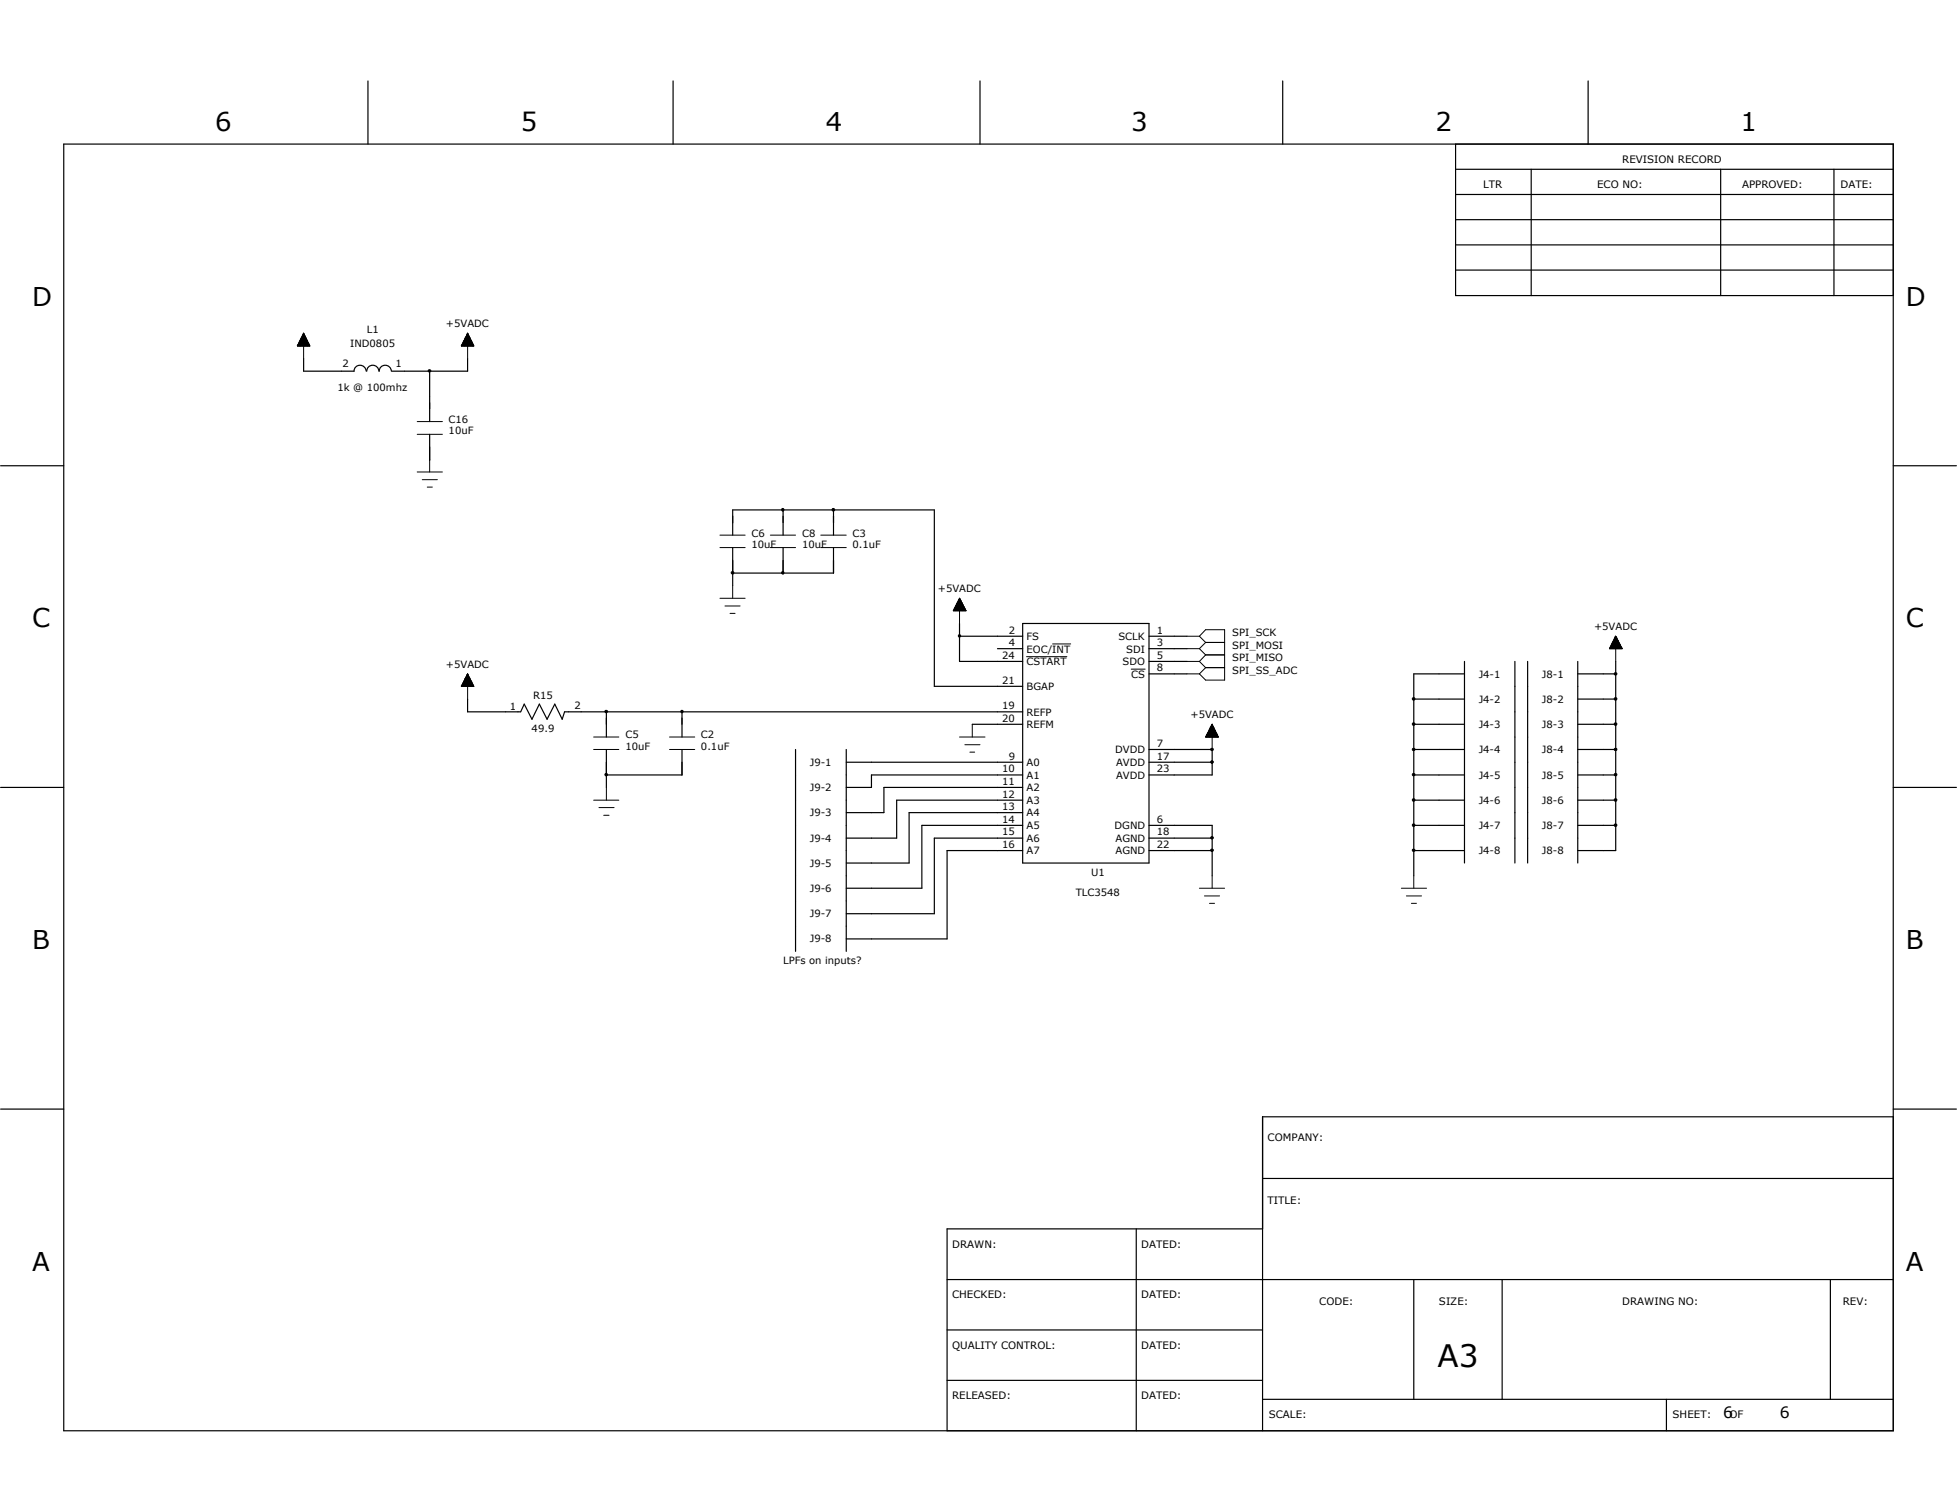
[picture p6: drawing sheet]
<svg xmlns="http://www.w3.org/2000/svg" width="279mm" height="216mm" viewBox="0 0 279 216" stroke-linecap="round" stroke-linejoin="round" font-family="sans-serif">
<g fill="none" stroke="#000" stroke-width=".17">
<path d="M52.5 11.6v9M96.1 11.6v9M139.9 11.6v9M183.1 11.6v9M226.7 11.6v9M9.1 20.6h261.2v183.7h-261.2zM207.8 31.4h62.5M207.8 24.2h62.5M207.8 27.8h62.5M207.8 35h62.5M207.8 38.6h62.5M207.8 20.6v21.6h62.5"/>
<path d="M218.6 24.2v18M245.7 24.2v18M261.8 24.2v18M43.3 51.2v1.8h7.2a.87 .87 0 0 1 .9-.8 .87 .87 0 0 1 .9 .8M52.4 53a.87 .87 0 0 1 .8-.8 .87 .87 0 0 1 .9 .8M54.1 53a.87 .87 0 0 1 .9-.8 .87 .87 0 0 1 .9 .8M61.3 53v7.2M66.8 51.2v1.8h-10.8M.1 66.5h9M61.3 65.6h.1M61.3 62v3.6M104.6 76.4v-3.6h28.8v25.2h12.6"/>
<path d="M104.6 78.2v5.4M111.8 72.8h.1M111.8 72.8v3.6M111.8 78.2v3.6M119 72.8h.1M119 72.8v3.6M119 78.2v3.6h-14.4M270.3 66.5h9M66.8 99.8v1.8h7.5l.5-1.1 1.1 2.2 1.1-2.2 1.1 2.2 1.1-2.2 1.1 2.2 .3-1.1h65.4M104.6 81.8h.1M111.8 81.8h.1M137 90.8h9"/>
<path d="M137 89v5.4h9M142.4 92.6h3.6M146 89h18v34.2h-18zM164 90.8h5.5M164 92.6h5.5M164 94.4h5.5M164 96.2h5.5M201.8 99.8h7.3M209.1 96.2h-7.3v28.9M209.1 94.4v28.8M216.3 94.4v28.8M218.1 94.4v28.8"/>
<path d="M225.3 96.2h5.4M225.3 94.4v28.8M225.3 99.8h5.4M230.7 94.4v27.1h-5.4M.1 112.4h9M86.6 101.6h.1M86.6 110.7h.1M86.6 101.6v3.6M86.6 107v5.4M97.4 101.6h.1M97.4 107v3.7h-10.8M97.4 101.6v3.6"/>
<path d="M113.6 107v28.8M120.8 107v28.8M120.8 108.8h25.2M138.8 103.4h7.2M146 110.7h-21.6v1.7h-3.6M146 112.4h-19.8v3.6h-5.4M146 116h-16.2v7.2h-9M146 114.3h-18v5.4h-7.2M146 119.7h-12.6v10.8h-12.6M146 117.9h-14.4v8.9h-10.8M164 108.8h9.1M164 119.7h9.1"/>
<path d="M164 117.9h9.1v7.2M164 107h9.1M173.1 107h.1M173.1 107v3.7h-9.1M201.8 117.9h7.3M201.8 107h7.3M201.8 110.7h7.3M201.8 114.3h7.3M201.8 103.4h7.3M225.3 117.9h5.4M225.3 107h5.4M225.3 110.7h5.4"/>
<path d="M225.3 114.3h5.4M225.3 103.4h5.4M270.3 112.4h9M146 121.5h-10.8v12.6h-14.4M164 121.5h9.1M201.8 121.5h7.3M.1 158.4h9M270.3 159.5h-90v44.8M270.3 158.4h9M162.2 175.5v28.8M180.3 168.3h90M180.3 175.5h-45.1v28.8"/>
<path d="M135.2 182.7h135.1M135.2 189.9h45.1M135.2 197.1h45.1M180.3 199.8h90M201.8 182.7v17.1M214.5 182.7v17.1M237.9 199.8v4.5M261.3 182.7v17.1"/>
</g>
<g fill="none" stroke="#000" stroke-width=".14">
<path d="M42.5 49.4v-.1h1.7v.1M42.5 49.2h1.7M42.5 49.4v-.2h1.6v.2M42.6 49.1h1.5M42.6 49.4v-.4h1.5v.4M42.6 49h1.4M42.7 49.4v-.5h1.3v.5M42.7 48.8h1.2M42.8 49.4v-.7h1.1v.7M42.8 48.7h1.1M42.8 49.4v-.8h1.1v.8M42.9 48.6h.9"/>
<path d="M43 48.4h.7M43 49.4v-1.1h.7v1.1M43 48.2h.6M43.1 48.1h.5M43.1 48h.4M43.2 47.8h.2M43.3 49.4v-1.7h.1v1.7M43.3 47.7h.1M43.3 47.6h.1M43.3 47.6v3.6M43.3 47.6l.9 1.8h-1.7M43.3 47.6l-.8 1.8"/>
<path d="M43.5 47.9h-.3v1.5M43.5 47.8v1.6M43.6 48h-.5v1.4M43.6 48v1.4M43.6 48.2h-.5v1.2M43.6 48.1v1.3M43.8 48.5h-.9v.9M43.8 48.4v1M61.2 52.8h.3v.3h-.3zM65.9 49.4v-.1h1.7v.1M66 49.2h1.6M66 49.4v-.2h1.5v.2"/>
<path d="M66 49.1h1.5M66 49.4v-.4h1.5v.4M66.1 49h1.3M66.1 49.4v-.5h1.3v.5M66.1 48.8h1.3M66.2 49.4v-.7h1.2v.7M66.2 48.7h1.1M66.3 49.4v-.8h1v.8M66.3 48.6h.9M66.4 48.4h.7M66.4 49.4v-1.1h.7v1.1M66.4 48.2h.7"/>
<path d="M66.5 48.1h.5M66.6 48h.3M66.6 47.8h.2M66.7 49.4v-1.7h.1v1.7M66.7 47.7h.1M66.8 47.6h.1M66.8 47.6l.8 1.8h-1.7M66.8 47.6v3.6M66.8 47.6l-.9 1.8M66.9 47.9h-.3v1.5M66.9 47.8v1.6M67 48h-.5v1.4"/>
<path d="M67 48v1.4M67.1 48.2h-.6v1.2M67.1 48.1v1.3M67.2 48.5h-.9v.9M67.2 48.4v1M59.6 60.2h3.6M59.6 62h3.6M59.6 67.4h3.6M60.3 68.5h2.1M61 69.6h.7M61.3 65.6v1.8M102.8 76.4h3.6"/>
<path d="M102.8 78.2h3.6M110 76.4h3.6M110 78.2h3.6M111.6 72.7h.3v.2l-.1 .1-.2-.1zM117.2 76.4h3.6M117.2 78.2h3.6M118.8 72.7h.3v.2l-.1 .1-.2-.1zM65.9 97.9v.1M65.9 98h1.7M66 97.8v.2M66 97.8h1.5v.2M66 97.9h1.6"/>
<path d="M66 97.7h1.5M66 97.6v.4M66 97.7h1.5v.3M66.1 97.6h1.3M66.1 97.5v.5M66.1 97.5h1.3v.5M66.1 97.5h1.3M66.2 98v-.6h1.2v.6M66.2 97.3h1.1M66.3 97.2v.8M66.3 97.2h1v.8M66.3 97.2h.9"/>
<path d="M66.3 97.1h.9v.9M66.3 97v1M66.4 96.9v1.1M66.4 96.9h.7v1.1M66.4 97h.7M66.4 96.9h.7M66.5 96.7v1.3M66.5 96.8h.6v1.2M66.5 96.7h.5M66.5 96.6v1.4M66.5 96.7h.5v1.3M66.6 96.6h.3"/>
<path d="M66.6 96.5h.3v1.5M66.7 96.3v1.7M66.7 96.4h.1v1.6M66.7 96.3h.1M66.8 96.2h.1M66.8 96.2v3.6M66.8 96.2l-.9 1.8M66.8 96.2l.8 1.8h-1.7M66.8 96.4h-.2v1.6M102.8 85.4h3.6M103.5 86.5h2.2M104.2 87.6h.7"/>
<path d="M104.4 81.7h.3v.2h-.3zM104.6 83.6v1.8M111.6 81.7h.3v.2h-.3zM136.1 87.2h1.8M136.1 87.1v.1M136.2 87.1h1.6M136.2 87h1.6v.2M136.3 86.9h1.5v.3M136.3 86.8h1.4M136.3 86.8v.4M136.4 87.2v-.5h1.3v.5M136.4 86.7h1.2"/>
<path d="M136.4 86.6h1.2v.6M136.4 86.5v.7M136.5 86.5h1M136.5 86.4h1v.8M136.5 86.4v.8M136.6 86.4h.9M136.6 86.3h.9v.9M136.6 86.2v1M136.6 86.2h.8M136.7 86.1h.7v1.1M136.7 86.1v1.1M136.7 86.1h.6"/>
<path d="M136.7 86h.6v1.2M136.8 85.9h.4v1.3M136.9 90.7h.2v.2h-.2zM136.9 85.7h.3v1.5M136.9 85.6v1.6M136.9 85.6h.2M136.9 85.6h.2v1.6M136.9 85.5v1.7M137 85.4h.1M137 85.4v3.6M137 85.4l.9 1.8h-1.8zM137 85.5h.1"/>
<path d="M137.2 85.8h-.4v1.4M137.2 85.9h-.5v1.3M137.8 87h-1.6v.2M146.6 93.8h5.7M150.3 91.9h2.6M161.5 95.5h2M169.5 90.8h1.7M169.5 92.6h1.7M169.5 94.4h1.7M169.5 96.2h1.7M171.2 90.8l.9 .9M171.2 90.8l.9-.9h2.7v7.2h-2.7l-.9-.9"/>
<path d="M171.2 92.6l.9 .9M171.2 94.4l.9 .9M172.1 91.7h2.7M172.1 93.5h2.7M172.1 91.7l-.9 .9M172.1 95.3h2.7M172.1 93.5l-.9 .9M172.1 95.3l-.9 .9M201.7 99.7h.3v.2l-.2 .1-.1-.1zM229.8 92.5h1.8v.1M229.8 92.5v.1M229.9 92.5h1.6"/>
<path d="M229.9 92.4h1.6v.2M229.9 92.3h1.5M229.9 92.4v.2M230 92.3h1.4v.3M230 92.2v.4M230 92.2h1.4M230 92.1h1.4v.5M230 92.1v.5M230.1 92h1.2M230.1 92h1.2v.6M230.1 91.9v.7M230.2 91.9h1"/>
<path d="M230.2 91.9h1v.7M230.2 91.8v.8M230.2 91.8h1M230.3 91.7h.8v.9M230.3 91.6v1M230.3 91.6h.8M230.3 91.5h.8v1.1M230.4 91.4h.6v1.2M230.5 91.3h.4v1.3M230.5 91.2v1.4M230.5 91.2h.3M230.5 96.1h.3v.2h-.3z"/>
<path d="M230.5 99.7h.3v.2l-.2 .1-.1-.1zM230.5 91.1h.3v1.5M230.5 91v1.6M230.6 91h.2M230.6 91h.2v1.6M230.6 90.9v1.7M230.7 90.8h.1M230.7 90.8l.9 1.8h-1.8zM230.7 90.8v3.6M230.7 90.9h.1M230.9 91.4h-.5v1.2M231 91.5h-.7v1.1"/>
<path d="M84.8 105.2h3.5M84.8 107h3.5M84.8 114.3h3.5M85.5 115.3h2.2M86.2 116.4h.8M86.4 110.5h.3v.2h-.3zM86.4 101.5h.3v.2h-.3zM86.6 112.4v1.9M95.6 105.2h3.6M95.6 107h3.6M97.2 101.5h.3v.2h-.3zM137 105.2h3.6"/>
<path d="M137.8 106.3h2.1M138.5 107.4h.6M138.8 103.4v1.8M172.2 105.2h1.7M172.2 105.1v.1M172.2 105.1h1.7M172.3 105h1.5v.2M172.3 105v.2M172.3 104.9h1.5M172.3 105.2v-.3h1.5v.3M172.4 104.8h1.3M172.4 104.7h1.3v.5"/>
<path d="M172.4 104.7v.5M172.4 104.6h1.3M172.5 104.6h1.1v.6M172.5 104.6v.6M172.5 104.5h1.1M172.6 105.2v-.8h.9v.8M172.6 104.4h.9M172.6 104.3h.9v.9M172.7 104.2h.7v1M172.7 104.1v1.1M172.7 104.1h.7M172.8 104h.5v1.2"/>
<path d="M172.8 103.9v1.3M172.8 103.9h.5M172.8 103.8h.5v1.4M172.8 103.8v1.4M172.9 103.8h.3M172.9 103.7h.3v1.5M172.9 103.7v1.5M172.9 119.5h.3v.3h-.3zM172.9 106.9h.3v.2h-.3zM172.9 108.7h.3v.2l-.2 .1-.1-.1zM172.9 103.7h.2M173 103.6h.1v1.6"/>
<path d="M173 103.5v1.7M173 103.5h.1M173.1 103.4h.1M173.1 103.4l.8 1.8h-1.8zM173.1 103.4v3.6M173.4 104.2h-.8v1M201.7 103.3h.3v.2l-.2 .1-.1-.1zM201.7 106.9h.3v.2h-.3zM201.7 110.5h.3v.2h-.3zM201.7 114.1h.3v.3h-.2h-.1zM201.7 117.7h.3v.3h-.2h-.1zM230.5 103.3h.3v.2l-.2 .1-.1-.1z"/>
<path d="M230.5 106.9h.3v.2h-.3zM230.5 110.5h.3v.2h-.3zM230.5 114.1h.3v.3h-.2h-.1zM230.5 117.7h.3v.3h-.2h-.1zM171.2 126.8h3.6M172 127.9h2.1M172.7 129h.7M172.9 121.3h.3v.2h-.3zM173.1 125.1v1.7M200.1 126.8h3.6M200.8 127.9h2.1M201.5 129h.7"/>
<path d="M201.7 121.3h.3v.2h-.3zM201.8 125.1v1.7"/>
</g>
<g fill="#000">
<path d="M61.2 52.8h.3v.3h-.3z" fill-rule="evenodd"/>
<path d="M111.6 72.7h.3v.2l-.1 .1-.2-.1z" fill-rule="evenodd"/>
<path d="M118.8 72.7h.3v.2l-.1 .1-.2-.1z" fill-rule="evenodd"/>
<path d="M104.4 81.7h.3v.2h-.3z" fill-rule="evenodd"/>
<path d="M111.6 81.7h.3v.2h-.3z" fill-rule="evenodd"/>
<path d="M136.9 90.7h.2v.2h-.2z" fill-rule="evenodd"/>
<path d="M201.7 99.7h.3v.2l-.2 .1-.1-.1z" fill-rule="evenodd"/>
<path d="M230.5 96.1h.3v.2h-.3z" fill-rule="evenodd"/>
<path d="M230.5 99.7h.3v.2l-.2 .1-.1-.1z" fill-rule="evenodd"/>
<path d="M86.4 110.5h.3v.2h-.3z" fill-rule="evenodd"/>
<path d="M86.4 101.5h.3v.2h-.3z" fill-rule="evenodd"/>
<path d="M97.2 101.5h.3v.2h-.3z" fill-rule="evenodd"/>
<path d="M172.9 119.5h.3v.3h-.3z" fill-rule="evenodd"/>
<path d="M172.9 106.9h.3v.2h-.3z" fill-rule="evenodd"/>
<path d="M172.9 108.7h.3v.2l-.2 .1-.1-.1z" fill-rule="evenodd"/>
<path d="M201.7 103.3h.3v.2l-.2 .1-.1-.1z" fill-rule="evenodd"/>
<path d="M201.7 106.9h.3v.2h-.3z" fill-rule="evenodd"/>
<path d="M201.7 110.5h.3v.2h-.3z" fill-rule="evenodd"/>
<path d="M201.7 114.1h.3v.3h-.2h-.1z" fill-rule="evenodd"/>
<path d="M201.7 117.7h.3v.3h-.2h-.1z" fill-rule="evenodd"/>
<path d="M230.5 103.3h.3v.2l-.2 .1-.1-.1z" fill-rule="evenodd"/>
<path d="M230.5 106.9h.3v.2h-.3z" fill-rule="evenodd"/>
<path d="M230.5 110.5h.3v.2h-.3z" fill-rule="evenodd"/>
<path d="M230.5 114.1h.3v.3h-.2h-.1z" fill-rule="evenodd"/>
<path d="M230.5 117.7h.3v.3h-.2h-.1z" fill-rule="evenodd"/>
<path d="M172.9 121.3h.3v.2h-.3z" fill-rule="evenodd"/>
<path d="M201.7 121.3h.3v.2h-.3z" fill-rule="evenodd"/>
</g>
<text font-size="4.4" x="205.2" y="195.2">A3</text>
<g font-size="3.7">
<text x="30.7" y="18.8">6</text>
<text x="74.3" y="18.8">5</text>
<text x="117.9" y="18.8">4</text>
<text x="161.5" y="18.8">3</text>
<text x="204.9" y="18.8">2</text>
<text x="248.5" y="18.8">1</text>
<text x="4.6" y="43.6">D</text>
<text x="272.1" y="43.6">D</text>
<text x="4.6" y="89.6">C</text>
<text x="272.1" y="89.6">C</text>
<text x="4.6" y="135.5">B</text>
<text x="272.1" y="135.5">B</text>
<text x="4.6" y="181.4">A</text>
<text x="272.1" y="181.4">A</text>
</g>
<g font-size="2.2">
<text x="246" y="202.5">6</text>
<text x="254.1" y="202.5">6</text>
</g>
<g font-size="1.5">
<text x="231.6" y="23.3">REVISION RECORD</text>
<text x="211.8" y="26.9">LTR</text>
<text x="228" y="26.9">ECO NO:</text>
<text x="248.7" y="26.9">APPROVED:</text>
<text x="262.8" y="26.9">DATE:</text>
<text x="181" y="162.9">COMPANY:</text>
<text x="181" y="171.9">TITLE:</text>
<text x="135.9" y="178.2">DRAWN:</text>
<text x="162.9" y="178.2">DATED:</text>
<text x="135.9" y="185.4">CHECKED:</text>
<text x="162.9" y="185.4">DATED:</text>
<text x="188.3" y="186.3">CODE:</text>
<text x="205.4" y="186.3">SIZE:</text>
<text x="231.6" y="186.3">DRAWING NO:</text>
<text x="263.1" y="186.3">REV:</text>
<text x="135.9" y="192.6">QUALITY CONTROL:</text>
<text x="162.9" y="192.6">DATED:</text>
<text x="135.9" y="199.8">RELEASED:</text>
<text x="162.9" y="199.8">DATED:</text>
<text x="181.1" y="202.5">SCALE:</text>
<text x="238.8" y="202.5">SHEET:</text>
<text x="246.9" y="202.5">OF</text>
</g>
<g font-size="1.4">
<text x="52.4" y="47.6">L1</text>
<text x="63.7" y="46.7">+5VADC</text>
<text x="48.9" y="52.5">2</text>
<text x="50" y="49.6">IND0805</text>
<text x="56.5" y="52.5">1</text>
<text x="48.2" y="55.9">1k @ 100mhz</text>
<text x="64.1" y="60.4">C16</text>
<text x="64.1" y="62">10uF</text>
<text x="107.3" y="76.6">C6</text>
<text x="114.5" y="76.6">C8</text>
<text x="121.7" y="76.6">C3</text>
<text x="107.3" y="78.2">10uF</text>
<text x="114.5" y="78.2">10uF</text>
<text x="121.7" y="78.2">0.1uF</text>
<text x="133.9" y="84.5">+5VADC</text>
<text x="227.6" y="89.9">+5VADC</text>
<text x="63.7" y="95.3">+5VADC</text>
<text x="143.1" y="94.1">24</text>
<text x="144" y="92.3">4</text>
<text x="144" y="90.5">2</text>
<text x="146.6" y="91.4">FS</text>
<text x="146.6" y="93.2">EOC/INT</text>
<text x="146.6" y="95">CSTART</text>
<text x="159.7" y="91.4">SCLK</text>
<text x="160.3" y="95">SDO</text>
<text x="160.8" y="93.2">SDI</text>
<text x="165.1" y="90.5">1</text>
<text x="165.1" y="94.1">5</text>
<text x="165.1" y="95.8">8</text>
<text x="165.1" y="92.3">3</text>
<text x="175.9" y="90.8">SPI_SCK</text>
<text x="175.9" y="92.6">SPI_MOSI</text>
<text x="175.9" y="94.4">SPI_MISO</text>
<text x="72.8" y="101.3">1</text>
<text x="76.1" y="99.8">R15</text>
<text x="82" y="101.3">2</text>
<text x="143.1" y="101.3">19</text>
<text x="143.1" y="97.7">21</text>
<text x="146.6" y="98.6">BGAP</text>
<text x="161.5" y="96.8">CS</text>
<text x="175.9" y="96.2">SPI_SS_ADC</text>
<text x="211.1" y="96.8">J4-1</text>
<text x="211.1" y="100.4">J4-2</text>
<text x="220.1" y="96.8">J8-1</text>
<text x="220.1" y="100.4">J8-2</text>
<text x="75.9" y="104.5">49.9</text>
<text x="89.3" y="105.4">C5</text>
<text x="89.3" y="107.1">10uF</text>
<text x="100.1" y="105.4">C2</text>
<text x="100.1" y="107.1">0.1uF</text>
<text x="143.1" y="103.1">20</text>
<text x="146.6" y="102.2">REFP</text>
<text x="146.6" y="104">REFM</text>
<text x="159.2" y="107.6">DVDD</text>
<text x="165.1" y="106.7">7</text>
<text x="170" y="102.5">+5VADC</text>
<text x="211.1" y="104">J4-3</text>
<text x="211.1" y="107.6">J4-4</text>
<text x="220.1" y="104">J8-3</text>
<text x="220.1" y="107.6">J8-4</text>
<text x="115.6" y="109.4">J9-1</text>
<text x="115.6" y="113">J9-2</text>
<text x="143.1" y="110.3">10</text>
<text x="143.1" y="112.1">11</text>
<text x="143.1" y="113.9">12</text>
<text x="144" y="108.5">9</text>
<text x="146.6" y="109.4">A0</text>
<text x="146.6" y="111.2">A1</text>
<text x="146.6" y="113">A2</text>
<text x="159.3" y="109.4">AVDD</text>
<text x="159.3" y="111.2">AVDD</text>
<text x="165.1" y="108.5">17</text>
<text x="165.1" y="110.3">23</text>
<text x="211.1" y="111.2">J4-5</text>
<text x="220.1" y="111.2">J8-5</text>
<text x="115.6" y="116.6">J9-3</text>
<text x="143.1" y="115.7">13</text>
<text x="143.1" y="117.5">14</text>
<text x="143.1" y="119.3">15</text>
<text x="146.6" y="114.8">A3</text>
<text x="146.6" y="116.6">A4</text>
<text x="146.6" y="118.4">A5</text>
<text x="159.1" y="118.4">DGND</text>
<text x="165.1" y="117.5">6</text>
<text x="165.1" y="119.3">18</text>
<text x="211.1" y="114.8">J4-6</text>
<text x="211.1" y="118.4">J4-7</text>
<text x="220.1" y="114.8">J8-6</text>
<text x="220.1" y="118.4">J8-7</text>
<text x="115.6" y="120.2">J9-4</text>
<text x="115.6" y="123.8">J9-5</text>
<text x="143.1" y="121.1">16</text>
<text x="146.6" y="120.2">A6</text>
<text x="146.6" y="122">A7</text>
<text x="155.8" y="125.1">U1</text>
<text x="159.3" y="120.2">AGND</text>
<text x="159.3" y="122">AGND</text>
<text x="165.1" y="121.1">22</text>
<text x="211.1" y="122">J4-8</text>
<text x="220.1" y="122">J8-8</text>
<text x="115.6" y="127.4">J9-6</text>
<text x="115.6" y="131">J9-7</text>
<text x="153.6" y="127.9">TLC3548</text>
<text x="111.8" y="137.7">LPFs on inputs?</text>
<text x="115.6" y="134.6">J9-8</text>
</g>
</svg>
